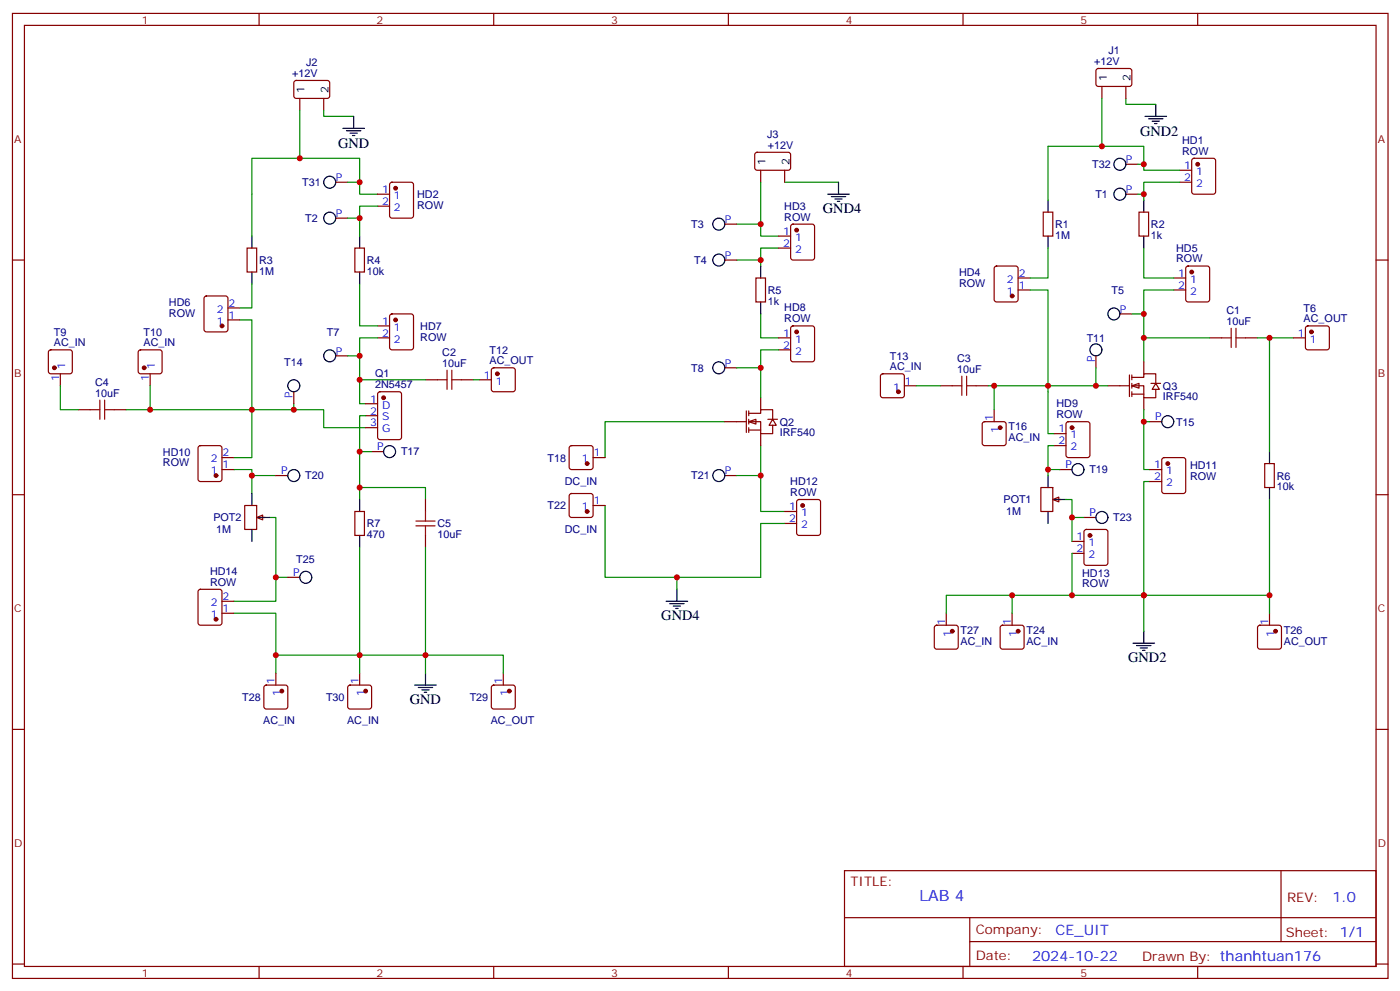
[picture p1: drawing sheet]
<svg xmlns="http://www.w3.org/2000/svg" width="413mm" height="292mm" viewBox="0 0 413 292" stroke-linecap="round" stroke-linejoin="round" font-family="sans-serif">
<g fill="none" stroke="#870000" stroke-width=".35">
<path d="M3.7 4h405.3v284.3h-405.3zM7.2 7.5h398.3v277.3h-398.3zM76.3 4v3.5M145.5 4v3.5M214.6 4v3.5M283.8 4v3.5M352.9 4v3.5M86.8 23.9l.5-.2 9.4 .1 .5 .6-.1 4.2-.7 .4-9.4-.1-.4-.6v-3.9zM88.3 29v3.5M95.4 29v3.5M222.6 45.1l.5-.2h9.4l.5 .7-.1 4.1-.6 .5-9.5-.1-.4-.6v-3.9zM224.2 50.2v3.5"/>
<path d="M231.2 50.2v3.5M3.7 76.6h3.5M72.8 73.1h2.8v7.1h-2.8zM104.6 73.1h2.8v7.1h-2.8zM405.5 76.6h3.5M222.7 81.9h2.9v7.1h-2.9zM229.4 99.6h3.6M233.2 96.2l.5-.2h5.6l.7 .5v9.4l-.4 .7h-5.9l-.7-.5v-9.4zM14.5 103.3l.5-.2h5.6l.5 .2 .2 .5v5.6l-.2 .5-.5 .2h-5.6l-.5-.2-.2-.5v-5.6zM17.8 110.1v3.6M40.9 103.3l.5-.2h5.7l.5 .2 .2 .5v5.6l-.3 .5-.4 .2h-5.7l-.5-.2-.2-.5v-5.6zM44.2 110.1v3.6"/>
<path d="M125.4 111.9h3.5M136 111.9h3.5M141.3 111.9h3.5M145 108.6l.5-.2h5.6l.5 .2 .2 .5v5.6l-.2 .5-.5 .2h-5.6l-.5-.2-.2-.5v-5.6zM213.6 108.4h3.5M229.4 103.1h3.6M23.1 120.7h3.5M33.7 120.7h3.5M58.6 131.5l.5-.2h5.6l.6 .4 .1 9.5-.5 .6-5.8 .1-.7-.5-.1-9.4zM65.4 138.4h3.5M65.4 134.8h3.5M109.5 133.1h3.5"/>
<path d="M3.7 145.8h3.5M81.3 140.1h3.5M213.6 140.1h3.5M405.5 145.8h3.5M58.6 173.8l.5-.2h5.6l.6 .5 .1 9.4-.5 .7h-5.8l-.7-.4-.1-9.5zM65.4 177.2h3.5M84.8 170.1h3.5M65.4 180.7h3.5M81.3 198.3v3.6M106 198.3v3.6M148.3 198.3v3.6M3.7 214.9h3.5"/>
<path d="M78 202.1l.5-.2h5.6l.5 .2 .2 .5v5.6l-.2 .5-.5 .2h-5.6l-.5-.2-.2-.5v-5.6zM102.7 202.1l.5-.2h5.6l.5 .2 .2 .5v5.6l-.2 .5-.5 .2h-5.6l-.5-.2-.3-.5v-5.6zM145 202.1l.5-.2h5.6l.5 .2 .2 .5v5.6l-.2 .5-.5 .2h-5.6l-.5-.2-.2-.5v-5.6zM405.5 214.9h3.5M248.8 256.5h156.7v28.3h-156.7zM377.5 256.6v20.8M248.9 270.4h156.5M285.8 277.4h119.6M285.8 270.4v14.1M3.7 284.1h3.5M76.3 284.8v3.5M145.5 284.8v3.5"/>
<path d="M214.6 284.8v3.5M283.8 284.8v3.5M352.9 284.8v3.5M405.5 284.1h3.5"/>
</g>
<g fill="none" stroke="#000" stroke-width=".35">
<path d="M74.2 69.6v3.5M106 69.6v3.5M224.2 78.4v3.5M74.2 80.2v3.5M106 80.2v3.5M224.2 89v3.5"/>
<circle cx="211.8" cy="108.4" r="1.76"/>
<circle cx="114.8" cy="133.1" r="1.76"/>
<circle cx="86.6" cy="140.1" r="1.76"/>
<circle cx="211.8" cy="140.1" r="1.76"/>
<circle cx="90.1" cy="170.1" r="1.76"/>
</g>
<path d="M29.4 117.9v5.6M30.8 117.9v5.6M128.9 111.9h2.8M131.7 109.1v5.6M133.1 109.1v5.6M133.1 111.9h2.9M26.6 120.7h2.8M30.8 120.7h2.9" fill="none" stroke="#a10000" stroke-width=".35"/>
<g fill="none" stroke="#008700" stroke-width=".35">
<path d="M88.3 32.5v14.1h-14.1v10.6M95.4 32.5v1.8h8.8M231.2 53.7h15.9M70.7 94.3h3.5v40.5h-5.3M224.2 92.5v7.1h5.2M17.8 113.7v7h5.3M44.2 113.7v7M86.6 119v1.7M106 111.9h19.4M139.5 111.9h1.8M37.2 120.7h58.2v5.3h12.3M68.9 138.4h5.3v1.7h7.1"/>
<path d="M213.6 124.2h-35.3v10.6M224.2 131.3v19.4h7M74.2 140.1v5.3M79.5 152.5h1.8v17.6M178.3 148.9v21.2h45.9M217.1 140.1h7.1M84.8 170.1h-3.5v7.1h-12.4M68.9 180.7h12.4v17.6M81.3 193h67v5.3M106 193v5.3"/>
</g>
<g fill="#870000" stroke="#870000" stroke-width=".35">
<circle cx="16" cy="108.4" r=".53"/>
<circle cx="146.5" cy="110.1" r=".53"/>
<circle cx="83" cy="203.6" r=".53"/>
<circle cx="150.1" cy="203.6" r=".53"/>
<circle cx="42.5" cy="108.4" r=".53"/>
<circle cx="107.7" cy="203.6" r=".53"/>
<circle cx="63.6" cy="140.1" r=".53"/>
<circle cx="63.6" cy="182.5" r=".53"/>
<circle cx="234.7" cy="97.8" r=".53"/>
</g>
<g fill="#fff" stroke="#870000" stroke-width=".35">
<path d="M220.6 124.2l2.1-.7v1.5z"/>
<path d="M227.7 123.5l1 1.8h-2.1z"/>
</g>
<g fill="none" stroke="#870000" stroke-width=".35">
<path d="M111.3 57.2h3.5M115 53.9l.5-.2h5.6l.7 .4v9.5l-.4 .6-5.9 .1-.7-.5v-9.4zM98.9 64.3h3.5M111.3 60.7h3.5M213.6 76.6h3.5M213.6 66h3.5M229.4 69.6h3.6M229.4 73.1h3.6M233.2 66.2l.5-.2h5.6l.7 .5v9.4l-.4 .7h-5.9l-.7-.4v-9.5zM307.4 62.5h2.8v7.1h-2.8zM335.6 62.5h2.9v7.1h-2.9zM60.3 87.4l.5-.2h5.7l.6 .4 .1 9.5-.5 .6-5.9 .1-.6-.5-.1-9.4z"/>
<path d="M67.2 94.3h3.5M67.2 90.7h3.5M111.3 96h3.5M111.3 99.6h3.5M115 92.7l.5-.2h5.6l.7 .4v9.5l-.4 .6-5.9 .1-.7-.5v-9.4zM356.4 99.6h3.6M367 99.6h3.6M98.9 104.8h3.5M224.2 117.2v3.5M277.1 113.7h3.5M287.7 113.7h3.5M167.9 131.5l.5-.2h5.7l.5 .2 .2 .5v5.7l-.3 .5-.4 .2h-5.7l-.5-.3-.2-.4v-5.7z"/>
<path d="M174.8 134.8h3.5M213.6 124.2h6.3M219.9 121.1v6.3M220.6 121.8h3.6v-1.1h3.5v2.8M220.6 124.2h3.6v3.6h3.5v-2.5M220.6 126.7h3.6M220.6 121.1v1.4M220.6 123.5v1.5M220.6 126v1.4M224.2 127.8v3.5M226.3 123.5h2.8M372.7 136.6h2.8v7.1h-2.8z"/>
<path d="M167.9 145.6l.5-.2h5.7l.5 .2 .2 .5v5.7l-.3 .5-.4 .2h-5.7l-.5-.3-.2-.4v-5.7zM174.8 148.9h3.5M231.2 150.7h3.5M231.2 154.2h3.5M235 147.4l.4-.2h5.7l.6 .4 .1 9.5-.5 .6-5.9 .1-.6-.5-.1-9.4z"/>
</g>
<g fill="none" stroke="#008700" stroke-width=".35">
<path d="M74.2 57.2v12.4M88.3 46.6h17.7v10.6h5.3M224.2 53.7v15.9h5.2M102.4 64.3h3.6M111.3 60.7h-5.3v8.9M217.1 66h7.1M224.2 76.6v1.8M229.4 73.1h-5.2v3.5h-7.1M74.2 83.7v7h-3.5M106 83.7v12.3h5.3M111.3 99.6h-5.3v19.4h1.7M102.4 104.8h3.6"/>
<path d="M217.1 108.4h7.1M229.4 103.1h-5.2v14.1M231.2 154.2h-7v15.9M199.5 170.1v3.5M125.4 193v5.3"/>
</g>
<g fill="none" stroke="#000" stroke-width=".35">
<path d="M101 37.8h6.4M102.1 38.5h4.2M103.2 39.2h2.1M103.9 39.9h.7M104.2 34.3v3.5M243.9 57.2h6.4M245 57.9h4.2M246 58.6h2.1M246.7 59.3h.7M247.1 53.7v3.5M308.8 59v3.5M337 59v3.5"/>
<path d="M308.8 69.6v3.5M337 69.6v3.5M374.1 133.1v3.5M374.1 143.7v3.5M196.3 177.2h6.3M197.3 177.9h4.3M198.4 178.6h2.1M199.1 179.3h.7M199.5 173.6v3.6M125.4 198.3v3.6M122.2 201.9h6.4M123.3 202.6h4.2"/>
<path d="M124.3 203.3h2.1M125 204h.7"/>
<circle cx="97.2" cy="64.3" r="1.76"/>
<circle cx="211.8" cy="76.6" r="1.76"/>
<circle cx="211.8" cy="66" r="1.76"/>
<circle cx="97.2" cy="104.8" r="1.76"/>
</g>
<g fill="#870000" stroke="#870000" stroke-width=".35">
<circle cx="234.7" cy="67.8" r=".53"/>
<circle cx="236.5" cy="148.9" r=".53"/>
<circle cx="173" cy="136.6" r=".53"/>
<circle cx="173" cy="150.7" r=".53"/>
<circle cx="65.4" cy="96" r=".53"/>
<circle cx="116.6" cy="94.3" r=".53"/>
<circle cx="116.6" cy="55.5" r=".53"/>
</g>
<path d="M360 99.6h2.8M362.8 96.7v5.7M364.2 96.7v5.7M364.2 99.6h2.8M280.6 113.7h2.8M283.4 110.8v5.7M284.8 110.8v5.7M284.8 113.7h2.9" fill="none" stroke="#a10000" stroke-width=".35"/>
<path d="M310.2 147.2l1.8-.7v1.4z" fill="#f0f0f0" stroke="#870000" stroke-width=".35"/>
<path d="M306.7 143.7h3.5v7h-3.5zM310.9 147.2h1.8" fill="none" stroke="#870000" stroke-width=".35"/>
<path d="M308.8 140.1v3.6M308.8 150.7v3.5M310.6 147.2h3.5" fill="none" stroke="#000" stroke-width=".35"/>
<path d="M75.6 152.5l1.8-.7v1.4z" fill="#f0f0f0" stroke="#870000" stroke-width=".35"/>
<g fill="none" stroke="#870000" stroke-width=".35">
<path d="M323.2 20.4l.4-.2h9.5l.4 .7v4.1l-.7 .5-9.4-.1-.5-.6v-3.9zM324.7 25.5v3.5M331.8 25.5v3.5M331.8 57.2h3.5M347.6 50.2h3.6M347.6 53.7h3.6M351.4 46.8l.5-.2h5.6l.7 .5v9.4l-.5 .7h-5.8l-.7-.4v-9.5zM293.2 78.6l.5-.2h5.6l.6 .4 .1 9.5-.5 .6-5.8 .1-.7-.5-.1-9.4zM349.6 78.6l.5-.2h5.6l.7 .4v9.5l-.4 .6-5.9 .1-.7-.5v-9.4zM300 85.4h3.5M300 81.9h3.5M330 92.5h3.5"/>
<path d="M345.9 85.4h3.5M345.9 81.9h3.5M381.1 99.6h3.6M384.9 96.2l.5-.2h5.6l.5 .2 .2 .5v5.7l-.2 .5-.5 .2h-5.6l-.5-.3-.2-.4v-5.7zM86.6 115.4v3.6M259.7 110.3l.4-.2h5.7l.5 .2 .2 .5v5.7l-.2 .5-.5 .2h-5.7l-.5-.2-.2-.5v-5.7zM266.5 113.7h3.5M322.9 104.8v3.6M289.7 124.5l.4-.3h5.7l.5 .3 .2 .5v5.6l-.3 .5-.4 .2h-5.7l-.5-.2-.2-.5v-5.6zM292.9 120.7v3.5M310.6 127.8h3.5M310.6 131.3h3.5"/>
<path d="M312.3 138.4h3.6M314.3 124.5l.5-.3h5.7l.6 .5 .1 9.4-.5 .7h-5.9l-.6-.4-.1-9.4zM338.8 124.2h3.5M72.1 148.9h3.5v7.1h-3.5zM76.3 152.5h1.8M315.9 159.5h3.5M319.4 152.5h3.5M319.6 156.2l.5-.2h5.7l.6 .4 .1 9.5-.5 .6-5.9 .1-.6-.5-.1-9.4zM315.9 163.1h3.5M275.5 184.4l.5-.2h5.7l.5 .2 .2 .5v5.7l-.3 .5-.4 .2h-5.7l-.5-.3-.2-.4v-5.7zM278.8 180.7v3.5M294.9 184.4l.5-.2h5.7l.5 .2 .2 .5v5.7l-.3 .5-.4 .2h-5.7l-.5-.3-.2-.4v-5.7z"/>
<path d="M298.2 180.7v3.5M370.8 184.4l.5-.2h5.6l.5 .2 .2 .5v5.7l-.2 .5-.5 .2h-5.6l-.5-.3-.2-.4v-5.7zM374.1 180.7v3.5"/>
</g>
<g fill="none" stroke="#000" stroke-width=".35">
<path d="M337.4 34.3h6.3M338.5 35h4.2M339.5 35.7h2.1M340.2 36.4h.7M340.6 30.8v3.5M74.2 145.4v3.5M74.2 156v3.5M76 152.5h3.5M333.9 189.5h6.3M334.9 190.2h4.3M336 190.9h2.1M336.7 191.6h.7"/>
<path d="M337 186v3.5"/>
<circle cx="330" cy="57.2" r="1.76"/>
<circle cx="328.2" cy="92.5" r="1.76"/>
<circle cx="86.6" cy="113.7" r="1.76"/>
<circle cx="322.9" cy="103.1" r="1.76"/>
<circle cx="317.6" cy="138.4" r="1.76"/>
<circle cx="344.1" cy="124.2" r="1.76"/>
<circle cx="324.7" cy="152.5" r="1.76"/>
</g>
<g fill="none" stroke="#008700" stroke-width=".35">
<path d="M324.7 29v14.1M331.8 29v1.8h8.8M335.3 57.2h1.7M347.6 50.2h-10.6v-7.1h-28.2v15.9M347.6 53.7h-10.6v5.3M308.8 73.1v8.8h-5.3M337 73.1v8.8h8.9M303.5 85.4h5.3v42.4h1.8M333.5 92.5h3.5M345.9 85.4h-8.9v21.2M381.1 99.6h-7v33.5M270 113.7h7.1"/>
<path d="M291.2 113.7h17.6M292.9 113.7v7M308.8 138.4h3.5M310.6 131.3h-1.8v8.8M337 124.2h1.8M314.1 147.2h1.8v12.3M315.9 152.5h3.5M338.8 141.9h-1.8v33.5h-58.2v5.3M374.1 147.2v33.5M298.2 175.4v5.3M315.9 163.1v12.3M337 175.4v10.6"/>
</g>
<g fill="#870000" stroke="#870000" stroke-width=".35">
<circle cx="264.7" cy="115.4" r=".53"/>
<circle cx="300" cy="186" r=".53"/>
<circle cx="386.4" cy="97.8" r=".53"/>
<circle cx="375.8" cy="186" r=".53"/>
<circle cx="294.7" cy="126" r=".53"/>
<circle cx="280.6" cy="186" r=".53"/>
<circle cx="298.2" cy="87.2" r=".53"/>
<circle cx="352.9" cy="48.4" r=".53"/>
<circle cx="351.2" cy="80.2" r=".53"/>
<circle cx="315.9" cy="126" r=".53"/>
<circle cx="321.2" cy="157.8" r=".53"/>
</g>
<g fill="#fff" stroke="#870000" stroke-width=".35">
<path d="M333.5 113.7l2.1-.7v1.4z"/>
<path d="M340.6 113l1 1.7h-2.1z"/>
</g>
<g fill="none" stroke="#870000" stroke-width=".35">
<path d="M98.9 53.7h3.5M331.8 48.4h3.5M107.7 119h3.6M111.5 115.6l.5-.2h5.6l.7 .5v12.9l-.4 .7h-5.9l-.7-.4v-13zM326.5 113.7h6.3M332.8 110.5v6.3M333.5 111.2h3.5v-1.1h3.6v2.9M333.5 113.7h3.5v3.5h3.6v-2.5M333.5 116.1h3.5M333.5 110.5v1.4M333.5 113v1.4M333.5 115.4v1.4"/>
<path d="M337 106.6v3.5M337 117.2v3.5M339.2 113h2.8M107.7 122.5h3.6M107.7 126h3.6M338.8 138.4h3.5M342.6 135l.4-.2h5.7l.6 .5 .1 9.4-.5 .7h-5.9l-.6-.4-.1-9.5zM104.6 150.7h2.8v7.1h-2.8zM125.4 147.2v3.5M125.4 157.8v3.5M338.8 141.9h3.5"/>
</g>
<g fill="#870000" stroke="#870000" stroke-width=".35">
<circle cx="113" cy="117.2" r=".53"/>
<circle cx="344.1" cy="136.6" r=".53"/>
</g>
<g fill="none" stroke="#008700" stroke-width=".35">
<path d="M102.4 53.7h3.6M335.3 48.4h1.7M337 99.6h19.4M370.6 99.6h3.5M308.8 113.7h17.7M322.9 108.4v5.3M106 133.1h3.5M107.7 122.5h-1.7v21.2M337 120.7v17.7h1.8M106 147.2v-3.5h19.4v3.5M106 161.3v31.7M125.4 161.3v31.7"/>
<path d="M337 175.4h37.1"/>
</g>
<g fill="none" stroke="#000" stroke-width=".35">
<path d="M106 147.2v3.5M106 157.8v3.5"/>
<circle cx="97.2" cy="53.7" r="1.76"/>
<circle cx="330" cy="48.4" r="1.76"/>
</g>
<path d="M122.6 153.5h5.6M122.6 154.9h5.6M125.4 150.7v2.8M125.4 154.9v2.9" fill="none" stroke="#a10000" stroke-width=".35"/>
<g fill="#c00">
<circle cx="44.2" cy="120.7" r=".88"/>
<circle cx="74.2" cy="140.1" r=".88"/>
<circle cx="74.2" cy="120.7" r=".88"/>
<circle cx="81.3" cy="170.1" r=".88"/>
<circle cx="224.2" cy="140.1" r=".88"/>
<circle cx="86.6" cy="120.7" r=".88"/>
<circle cx="224.2" cy="76.6" r=".88"/>
<circle cx="199.5" cy="170.1" r=".88"/>
<circle cx="88.3" cy="46.6" r=".88"/>
<circle cx="106" cy="111.9" r=".88"/>
<circle cx="106" cy="104.8" r=".88"/>
<circle cx="106" cy="64.3" r=".88"/>
<circle cx="106" cy="193" r=".88"/>
<circle cx="81.3" cy="193" r=".88"/>
<circle cx="224.2" cy="108.4" r=".88"/>
<circle cx="224.2" cy="66" r=".88"/>
<circle cx="292.9" cy="113.7" r=".88"/>
<circle cx="337" cy="92.5" r=".88"/>
<circle cx="315.9" cy="152.5" r=".88"/>
<circle cx="308.8" cy="138.4" r=".88"/>
<circle cx="337" cy="57.2" r=".88"/>
<circle cx="324.7" cy="43.1" r=".88"/>
<circle cx="298.2" cy="175.4" r=".88"/>
<circle cx="308.8" cy="113.7" r=".88"/>
<circle cx="322.9" cy="113.7" r=".88"/>
<circle cx="337" cy="99.6" r=".88"/>
<circle cx="106" cy="143.7" r=".88"/>
<circle cx="106" cy="133.1" r=".88"/>
<circle cx="125.4" cy="193" r=".88"/>
<circle cx="106" cy="53.7" r=".88"/>
<circle cx="337" cy="48.4" r=".88"/>
<circle cx="337" cy="175.4" r=".88"/>
<circle cx="315.9" cy="175.4" r=".88"/>
<circle cx="374.1" cy="175.4" r=".88"/>
<circle cx="374.1" cy="99.6" r=".88"/>
<circle cx="337" cy="124.2" r=".88"/>
</g>
<text font-size="4.6" fill="#00f" x="270.9" y="265.6">LAB 4</text>
<g font-size="4.2">
<text x="336" y="39.9">GND2</text>
<text x="99.6" y="43.5">GND</text>
<text x="242.5" y="62.9">GND4</text>
<text x="194.9" y="182.8">GND4</text>
<text x="332.5" y="195.2">GND2</text>
<text x="120.8" y="207.5">GND</text>
</g>
<g font-size="4.2" fill="#00f">
<text x="392.6" y="265.8">1.0</text>
<text x="311" y="275.4">CE_UIT</text>
<text x="304.1" y="283.2">2024-10-22</text>
</g>
<g font-size="3.9" fill="#800">
<text x="250.6" y="261.1">TITLE:</text>
<text x="379.2" y="265.8">REV:</text>
<text x="287.5" y="275.3">Company:</text>
<text x="378.9" y="275.9">Sheet: 1/1</text>
<text x="287.5" y="283">Date:</text>
<text x="336.6" y="283.1">Drawn By: thanhtuan176</text>
</g>
<g font-size="3.2" fill="#800">
<text x="41.8" y="6.9">1</text>
<text x="110.9" y="6.9">2</text>
<text x="180.1" y="6.9">3</text>
<text x="249.2" y="6.9">4</text>
<text x="318.3" y="6.9">5</text>
<text x="4.2" y="42.1">A</text>
<text x="406" y="42.1">A</text>
<text x="4.2" y="111.2">B</text>
<text x="406" y="111.2">B</text>
<text x="4.2" y="180.3">C</text>
<text x="406" y="180.3">C</text>
<text x="4.2" y="249.5">D</text>
<text x="406" y="249.5">D</text>
<text x="41.8" y="287.8">1</text>
<text x="110.9" y="287.8">2</text>
<text x="180.1" y="287.8">3</text>
<text x="249.2" y="287.8">4</text>
<text x="318.3" y="287.8">5</text>
</g>
<g font-size="3.2" fill="#000080">
<text x="326.6" y="15.9">J1</text>
<text x="86.1" y="22.6">+12V</text>
<text x="90.3" y="19.5">J2</text>
<text x="322.5" y="19.1">+12V</text>
<text x="226.1" y="40.7">J3</text>
<text x="226.2" y="43.8">+12V</text>
<text x="348.4" y="45.6">ROW</text>
<text x="348.4" y="42.5">HD1</text>
<text x="321.9" y="49.6">T32</text>
<text x="89" y="54.8">T31</text>
<text x="122.9" y="58.4">HD2</text>
<text x="322.8" y="58.4">T1</text>
<text x="89.9" y="65.4">T2</text>
<text x="122.9" y="61.5">ROW</text>
<text x="231.1" y="65">ROW</text>
<text x="231.1" y="61.7">HD3</text>
<text x="203.7" y="67.2">T3</text>
<text x="310.9" y="70.4">1M</text>
<text x="310.9" y="67.2">R1</text>
<text x="339.2" y="70.4">1k</text>
<text x="339.2" y="67.2">R2</text>
<text x="76.3" y="77.8">R3</text>
<text x="108.1" y="77.8">R4</text>
<text x="204.6" y="77.8">T4</text>
<text x="346.6" y="77.3">ROW</text>
<text x="346.6" y="74.2">HD5</text>
<text x="76.3" y="80.9">1M</text>
<text x="108.1" y="80.9">10k</text>
<text x="282.6" y="81.3">HD4</text>
<text x="226.3" y="89.7">1k</text>
<text x="226.3" y="86.5">R5</text>
<text x="282.6" y="84.5">ROW</text>
<text x="327.5" y="86.5">T5</text>
<text x="49.8" y="93.3">ROW</text>
<text x="49.8" y="90.1">HD6</text>
<text x="231.1" y="95">ROW</text>
<text x="231.1" y="91.7">HD8</text>
<text x="361.4" y="95.7">10uF</text>
<text x="361.4" y="92.5">C1</text>
<text x="384.2" y="95">AC_OUT</text>
<text x="384.2" y="91.8">T6</text>
<text x="15.9" y="98.9">T9</text>
<text x="42.3" y="98.9">T10</text>
<text x="96.3" y="98.9">T7</text>
<text x="123.8" y="100.3">ROW</text>
<text x="123.8" y="97.2">HD7</text>
<text x="320.2" y="100.7">T11</text>
<text x="15.9" y="102">AC_IN</text>
<text x="42.3" y="102">AC_IN</text>
<text x="83.7" y="107.7">T14</text>
<text x="130.3" y="104.9">C2</text>
<text x="144.3" y="107.3">AC_OUT</text>
<text x="144.3" y="104.2">T12</text>
<text x="262.2" y="106">T13</text>
<text x="282" y="106.6">C3</text>
<text x="28" y="113.7">C4</text>
<text x="110.6" y="111">Q1</text>
<text x="130.3" y="108">10uF</text>
<text x="203.7" y="109.5">T8</text>
<text x="262.2" y="109.1">AC_IN</text>
<text x="282" y="109.8">10uF</text>
<text x="28" y="116.8">10uF</text>
<text x="110.6" y="114.2">2N5457</text>
<text x="342.7" y="118">IRF540</text>
<text x="342.7" y="114.8">Q3</text>
<text x="229.8" y="125.4">Q2</text>
<text x="311.3" y="123.2">ROW</text>
<text x="311.3" y="120">HD9</text>
<text x="346.6" y="125.4">T15</text>
<text x="229.8" y="128.6">IRF540</text>
<text x="297.2" y="130">AC_IN</text>
<text x="297.2" y="126.8">T16</text>
<text x="48" y="137.4">ROW</text>
<text x="48" y="134.2">HD10</text>
<text x="118.2" y="134.2">T17</text>
<text x="161.3" y="136">T18</text>
<text x="89.9" y="141.3">T20</text>
<text x="166.4" y="143">DC_IN</text>
<text x="203.7" y="141.2">T21</text>
<text x="232.9" y="142.9">HD12</text>
<text x="321" y="139.5">T19</text>
<text x="350.7" y="141.3">ROW</text>
<text x="350.7" y="138.1">HD11</text>
<text x="376.2" y="141.3">R6</text>
<text x="232.9" y="146.1">ROW</text>
<text x="295.7" y="148.3">POT1</text>
<text x="376.2" y="144.4">10k</text>
<text x="62.9" y="153.6">POT2</text>
<text x="108.1" y="155.4">R7</text>
<text x="128.9" y="155.3">C5</text>
<text x="161.3" y="150.1">T22</text>
<text x="296.5" y="151.9">1M</text>
<text x="328.1" y="153.6">T23</text>
<text x="63.7" y="157.1">1M</text>
<text x="108.1" y="158.6">470</text>
<text x="128.9" y="158.5">10uF</text>
<text x="166.4" y="157.1">DC_IN</text>
<text x="87.3" y="166">T25</text>
<text x="61.9" y="172.6">ROW</text>
<text x="61.9" y="169.4">HD14</text>
<text x="318.9" y="173">ROW</text>
<text x="318.9" y="169.9">HD13</text>
<text x="283.1" y="190.1">AC_IN</text>
<text x="283.1" y="186.9">T27</text>
<text x="302.5" y="189.9">AC_IN</text>
<text x="302.5" y="186.8">T24</text>
<text x="378.3" y="190">AC_OUT</text>
<text x="378.3" y="186.9">T26</text>
<text x="71.4" y="206.5">T28</text>
<text x="96.1" y="206.5">T30</text>
<text x="138.4" y="206.5">T29</text>
<text x="77.6" y="213.2">AC_IN</text>
<text x="102.3" y="213.2">AC_IN</text>
<text x="144.6" y="213.2">AC_OUT</text>
</g>
<g font-size="3.2">
<text x="326.1" y="24" transform="rotate(-90 326.1 24)">1</text>
<text x="333.2" y="24" transform="rotate(-90 333.2 24)">2</text>
<text x="89.7" y="27.5" transform="rotate(-90 89.7 27.5)">1</text>
<text x="96.8" y="27.5" transform="rotate(-90 96.8 27.5)">2</text>
<text x="225.6" y="48.7" transform="rotate(-90 225.6 48.7)">1</text>
<text x="232.6" y="48.7" transform="rotate(-90 232.6 48.7)">2</text>
</g>
<g font-size="3.2" fill="#00f">
<text x="98.9" y="53.3">P</text>
<text x="331.8" y="48">P</text>
<text x="349" y="49.8">1</text>
<text x="349" y="53.3">2</text>
<text x="352.5" y="51.6">1</text>
<text x="112.6" y="56.9">1</text>
<text x="116.1" y="58.6">1</text>
<text x="331.8" y="56.9">P</text>
<text x="352.5" y="55.1">2</text>
<text x="98.9" y="63.9">P</text>
<text x="112.6" y="60.4">2</text>
<text x="116.1" y="62.2">2</text>
<text x="213.6" y="65.7">P</text>
<text x="230.8" y="69.2">1</text>
<text x="234.3" y="71">1</text>
<text x="213.6" y="76.3">P</text>
<text x="230.8" y="72.7">2</text>
<text x="234.3" y="74.5">2</text>
<text x="296.7" y="83.3">2</text>
<text x="300.2" y="81.6">2</text>
<text x="347.2" y="81.6">1</text>
<text x="350.7" y="83.3">1</text>
<text x="296.7" y="86.9">1</text>
<text x="300.2" y="85.1">1</text>
<text x="347.2" y="85.1">2</text>
<text x="350.7" y="86.9">2</text>
<text x="63.8" y="95.7">1</text>
<text x="63.8" y="92.1">2</text>
<text x="67.3" y="93.9">1</text>
<text x="67.3" y="90.4">2</text>
<text x="112.6" y="95.7">1</text>
<text x="330" y="92.1">P</text>
<text x="112.6" y="99.2">2</text>
<text x="116.1" y="97.4">1</text>
<text x="116.1" y="101">2</text>
<text x="230.8" y="99.2">1</text>
<text x="234.3" y="101">1</text>
<text x="382.5" y="99.2">1</text>
<text x="386" y="101">1</text>
<text x="98.9" y="104.5">P</text>
<text x="230.8" y="102.7">2</text>
<text x="234.3" y="104.5">2</text>
<text x="322.6" y="106.8" transform="rotate(-90 322.6 106.8)">P</text>
<text x="17.4" y="112.3" transform="rotate(-90 17.4 112.3)">1</text>
<text x="19.2" y="108.8" transform="rotate(-90 19.2 108.8)">1</text>
<text x="43.9" y="112.3" transform="rotate(-90 43.9 112.3)">1</text>
<text x="45.6" y="108.8" transform="rotate(-90 45.6 108.8)">1</text>
<text x="142.6" y="111.5">1</text>
<text x="146.1" y="113.3">1</text>
<text x="213.6" y="108">P</text>
<text x="266.7" y="113.3">1</text>
<text x="86.2" y="117.3" transform="rotate(-90 86.2 117.3)">P</text>
<text x="109.1" y="118.6">1</text>
<text x="263.2" y="115.1">1</text>
<text x="109.1" y="122.1">2</text>
<text x="109.1" y="125.7">3</text>
<text x="112.6" y="120.4">D</text>
<text x="112.6" y="123.9">S</text>
<text x="292.6" y="124.1" transform="rotate(-90 292.6 124.1)">1</text>
<text x="340.4" y="123.9">P</text>
<text x="112.6" y="127.4">G</text>
<text x="294.4" y="127.6" transform="rotate(-90 294.4 127.6)">1</text>
<text x="311.9" y="127.4">1</text>
<text x="311.9" y="131">2</text>
<text x="315.4" y="129.2">1</text>
<text x="62.1" y="136.2">2</text>
<text x="65.6" y="134.5">2</text>
<text x="111.1" y="132.7">P</text>
<text x="171.4" y="136.2">1</text>
<text x="174.9" y="134.5">1</text>
<text x="315.4" y="132.7">2</text>
<text x="62.1" y="139.8">1</text>
<text x="65.6" y="138">1</text>
<text x="82.9" y="139.8">P</text>
<text x="213.6" y="139.8">P</text>
<text x="314" y="138">P</text>
<text x="340.1" y="138">1</text>
<text x="340.1" y="141.5">2</text>
<text x="343.6" y="139.8">1</text>
<text x="343.6" y="143.3">2</text>
<text x="174.9" y="148.6">1</text>
<text x="171.4" y="150.4">1</text>
<text x="232.5" y="150.4">1</text>
<text x="232.5" y="153.9">2</text>
<text x="236" y="152.1">1</text>
<text x="236" y="155.6">2</text>
<text x="321" y="152.1">P</text>
<text x="317.2" y="159.2">1</text>
<text x="320.7" y="160.9">1</text>
<text x="317.2" y="162.7">2</text>
<text x="320.7" y="164.5">2</text>
<text x="86.4" y="169.8">P</text>
<text x="62.1" y="178.6">2</text>
<text x="65.6" y="176.8">2</text>
<text x="62.1" y="182.1">1</text>
<text x="65.6" y="180.3">1</text>
<text x="278.5" y="184" transform="rotate(-90 278.5 184)">1</text>
<text x="297.9" y="184" transform="rotate(-90 297.9 184)">1</text>
<text x="373.7" y="184" transform="rotate(-90 373.7 184)">1</text>
<text x="280.2" y="187.5" transform="rotate(-90 280.2 187.5)">1</text>
<text x="299.6" y="187.5" transform="rotate(-90 299.6 187.5)">1</text>
<text x="375.5" y="187.5" transform="rotate(-90 375.5 187.5)">1</text>
<text x="80.9" y="201.7" transform="rotate(-90 80.9 201.7)">1</text>
<text x="105.6" y="201.7" transform="rotate(-90 105.6 201.7)">1</text>
<text x="148" y="201.7" transform="rotate(-90 148 201.7)">1</text>
<text x="82.7" y="205.2" transform="rotate(-90 82.7 205.2)">1</text>
<text x="107.4" y="205.2" transform="rotate(-90 107.4 205.2)">1</text>
<text x="149.7" y="205.2" transform="rotate(-90 149.7 205.2)">1</text>
</g>
</svg>
